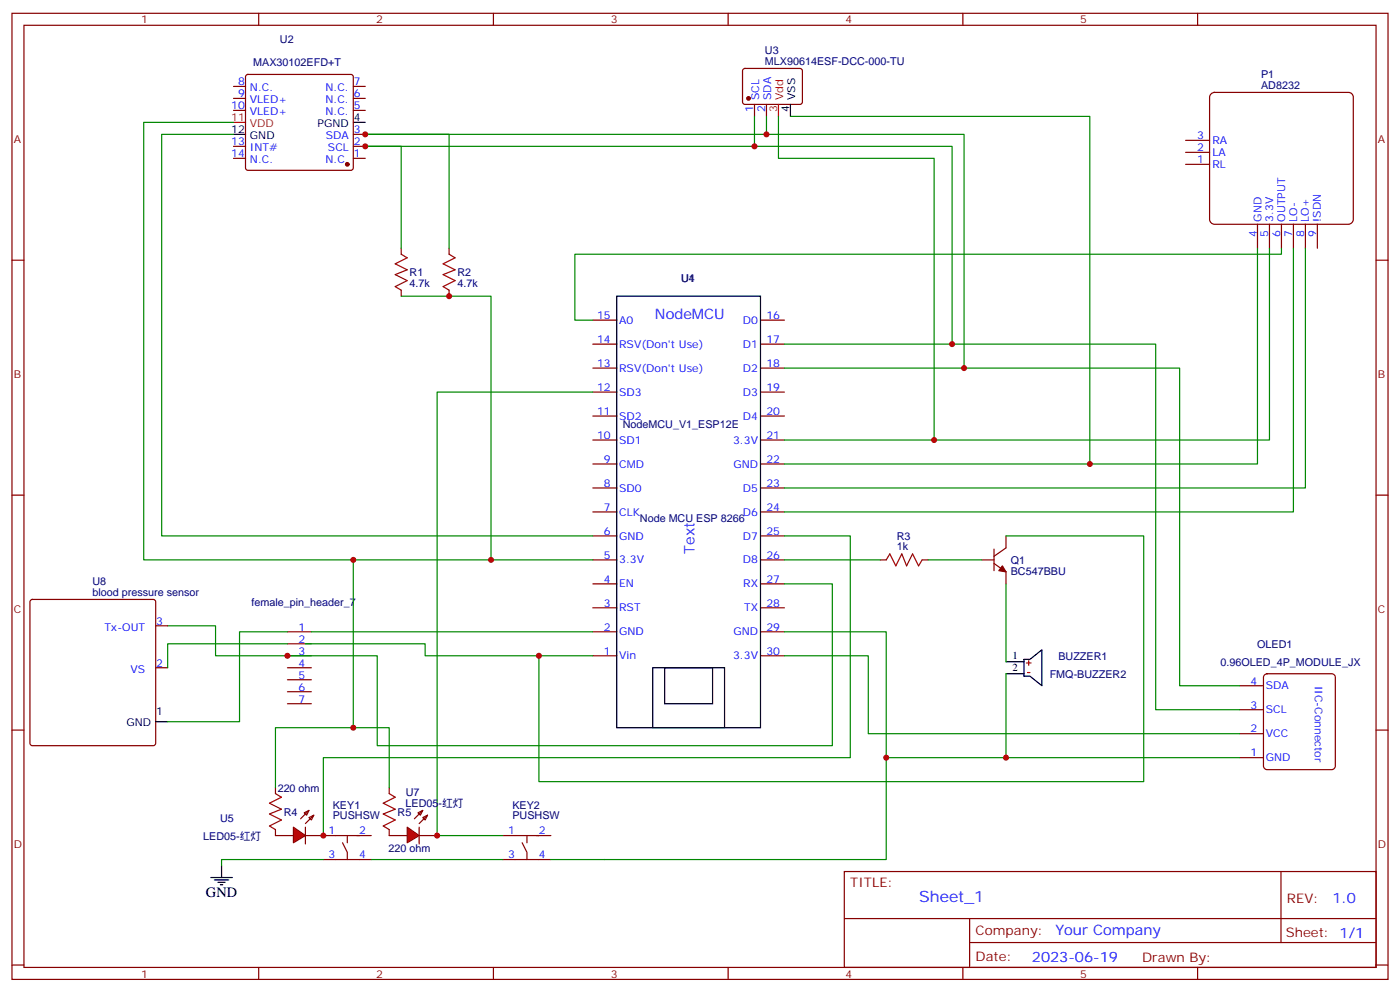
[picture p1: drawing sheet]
<svg xmlns="http://www.w3.org/2000/svg" width="412mm" height="292mm" viewBox="0 0 412 292" stroke-linecap="round" stroke-linejoin="round" font-family="sans-serif">
<g fill="none" stroke="#870000" stroke-width=".35">
<path d="M3.5 3.9h405.4v284.4h-405.4zM7.1 7.4h398.2v277.3h-398.2zM76.2 3.9v3.5M145.3 3.9v3.5M214.5 3.9v3.5M283.6 3.9v3.5M352.8 3.9v3.5M3.5 76.6h3.6M405.3 76.6h3.6M3.5 145.7h3.6M405.3 145.7h3.6M3.5 214.9h3.6"/>
<path d="M405.3 214.9h3.6M248.7 256.5h156.6v28.2h-156.6zM377.3 256.5v20.9M248.7 270.4h156.5M285.6 277.4h119.6M285.6 270.4v14.1M3.5 284h3.6M76.2 284.7v3.6M145.3 284.7v3.6M214.5 284.7v3.6M283.6 284.7v3.6M352.8 284.7v3.6"/>
<path d="M405.3 284h3.6"/>
</g>
<path d="M356.6 27.8l1.1-.6h39.5a1.41 1.41 0 0 1 1.4 1.4v36a1.51 1.51 0 0 1-1.4 1.4h-39.5a1.51 1.51 0 0 1-1.4-1.4v-36z" fill="#fff" stroke="#800000" stroke-width=".35"/>
<g fill="none" stroke="#870000" stroke-width=".35">
<path d="M68.8 32.5h3.5M68.8 29h3.5M68.8 25.4h3.5M72.6 22.1l.4-.2h30.4l.5 .2 .2 .5v26.8l-.3 .5-.4 .2h-30.4l-.5-.2-.2-.5v-26.8zM104.1 32.5h3.5M104.1 29h3.5M104.1 25.4h3.5M104.1 39.5h3.5M219 20.4l.4-.3 16.5 .1 .5 .6-.1 9.5-.6 .4h-16.5l-.5-.7v-9.2zM222.2 30.7v3.6M225.8 30.7v3.6M68.8 46.6h3.5"/>
<path d="M68.8 43.1h3.5M104.1 46.6h3.5M104.1 43.1h3.5M349.2 48.4h7.1M349.2 44.8h7.1M349.2 41.3h7.1M118.2 73.1v1.7M132.3 73.1v1.7M370.4 66v7.1M373.9 66v7.1M377.5 66v7.1M381 66v7.1"/>
<path d="M384.5 66v7.1M388.1 66v7.1M118.2 85.4v1.8M132.3 85.4v1.8M174.6 94.2h7.1M224 94.2h7.1M174.6 115.4h7.1M174.6 108.3h7.1M174.6 101.3h7.1M224 115.4h7.1M224 108.3h7.1M224 101.3h7.1"/>
<path d="M174.6 136.6h7.1M174.6 129.5h7.1M174.6 122.4h7.1M224 136.6h7.1M224 129.5h7.1M224 122.4h7.1M174.6 157.7h7.1M174.6 150.7h7.1M174.6 143.6h7.1M224 157.7h7.1M224 150.7h7.1M224 143.6h7.1"/>
<path d="M296.3 157.7v3.6l-3.5 2.4M174.6 178.9h7.1M174.6 171.8h7.1M174.6 164.8h7.1M224 178.9h7.1M224 171.8h7.1M224 164.8h7.1M259.3 164.8h1.8M271.6 164.8h1.8M289.3 164.8h3.5M292.8 161.6v6.4M292.8 165.8l3.5 2.5v3.5"/>
<path d="M84.7 193h7M84.7 185.9h7M84.7 189.5h7M84.7 196.5h7M174.6 193h7.1M174.6 185.9h7.1M224 193h7.1M224 185.9h7.1M372.4 198.7l.8-.4h19.1l.8 .4 .2 .7v26.1l-.4 .8-.6 .2h-19.1l-.8-.5-.2-.5v-26.1zM84.7 200.1h7M84.7 203.6h7M84.7 207.1h7"/>
<path d="M365.1 201.8h7.1M365.1 208.9h7.1M365.1 215.9h7.1M89.6 239.2l1.4-.7-.7 1.4zM91 238.5l-2.5 2.5M92.4 239.9l-2.4 2.5M365.1 223h7.1M81.1 245.9h5.3M90 245.9h19.4M91 240.6l1.4-.7-.7 1.4zM95.2 253h14.2M100.9 248l1.4 2.9v2.1"/>
<path d="M102.3 245.9v2.1M148.2 253h14.1M148.2 245.9h14.1M153.8 248l1.4 2.9v2.1M155.2 245.9v2.1"/>
</g>
<path d="M118.2 74.8l1.7 1.1-3.5 1.7 3.5 1.8-3.5 1.4 3.5 1.8-3.5 1.7 1.8 1.1M132.3 74.8l1.8 1.1-3.6 1.7 3.6 1.8-3.6 1.4 3.6 1.8-3.6 1.7 1.8 1.1M261.1 164.8l1-1.8 1.8 3.5 1.7-3.5 1.5 3.5 1.7-3.5 1.8 3.5 1-1.7" fill="none" stroke="#a10000" stroke-width=".35"/>
<path d="M68.8 39.5h3.5M104.1 36h3.5M232.8 30.7v3.6M181.7 87.2h42.3v127h-42.3zM192.3 196.5h21.1v17.7h-21.1zM195.8 196.5h14.1v10.6h-14.1zM296.3 198.3h5.3M296.3 194.8h5.3M301.6 194.1h1.8l3.5-2.9v10.6l-3.5-2.8h-1.8z" fill="none" stroke="#000" stroke-width=".35"/>
<g fill="none" stroke="#008700" stroke-width=".35">
<path d="M68.8 36h-26.5v128.8h132.3M68.8 39.5h-21.2v118.2h127M222.2 34.3v8.8M225.8 34.3v5.2M229.3 34.3v12.3h45.9v82.9M232.8 34.3h88.2v102.3M118.2 73.1v-30h-10.6h172.9v58.2M132.3 73.1v-33.6h-24.7h176.4v68.8M370.4 73.1v63.5h-139.3M373.9 73.1v56.4h-142.8M377.5 73.1v1.7h-208.2v19.4h5.3M118.2 87.2h26.4v77.6"/>
<path d="M174.6 115.4h-45.8v130.5h19.4M231.1 108.3h116.4v93.5h17.6M231.1 101.3h109.3v107.6h24.7M231.1 157.7h19.4v65.3h-155.3v22.9M296.3 157.7h40.6v72.3h-178.2v-37M231.1 171.8h14.1v47.7h-134.1v-26.5h-47.6v-8.8h-14.1M231.1 164.8h28.2M273.4 164.8h15.9M296.3 171.8v23M90 189.5h35.2v3.5h49.4M91.7 185.9h82.9M231.1 193h24.7v22.9h109.3"/>
<path d="M231.1 185.9h30v37.1h104M296.3 198.3v24.7M261.1 223v30h-98.8M109.4 253h38.8"/>
</g>
<path d="M68.8 36h3.5M229.3 30.7v3.6M302.3 195.1h1.4M302.7 197.9h.7M303 194.4v1.4" fill="none" stroke="#f00" stroke-width=".35"/>
<g fill="#870000" stroke="#870000" stroke-width=".35">
<path d="M295.3 166.5l1 1.8-2.1-.3z"/>
<circle cx="102.3" cy="48.4" r=".53"/>
<circle cx="220.5" cy="29" r=".53"/>
</g>
<path d="M86.4 243.5l3.6 2.4-3.6 2.1z" fill="#f00" stroke="#870000" stroke-width=".35"/>
<path d="M123.1 239.2l1.4-.7-.7 1.4zM124.5 238.5l-2.4 2.5M125.9 239.9l-2.4 2.5M90 243.5v4.9M114.7 245.9h5.2M123.5 245.9h5.3M124.5 240.6l1.4-.7-.7 1.4z" fill="none" stroke="#870000" stroke-width=".35"/>
<path d="M119.9 243.5l3.6 2.4-3.6 2.1z" fill="#f00" stroke="#870000" stroke-width=".35"/>
<path d="M9.1 176.6l.4-.2h35.7l.5 .2 .2 .5v41.7l-.3 .5-.4 .2h-35.7l-.5-.3-.2-.4v-41.7zM45.9 196.5h3.5M45.9 184.2h3.5M81.1 231.8v1.8M114.7 231.8v1.8M81.1 244.2v1.7M114.7 244.2v1.7M123.5 243.5v4.9" fill="none" stroke="#870000" stroke-width=".35"/>
<path d="M45.9 212.4h3.5M62.1 258.3h6.3M63.1 259h4.3M64.2 259.7h2.1M65.3 254.7v3.6M64.9 260.4h.7" fill="none" stroke="#000" stroke-width=".35"/>
<path d="M381 73.1v77.6h-149.9M384.5 73.1v70.5h-153.4M104.1 164.8v49.4h-23v17.6M84.7 185.9h-14.1v26.5h-21.2M84.7 189.5h-35.3v7M104.1 214.2h10.6v17.6M95.2 253h-29.9v1.7" fill="none" stroke="#008700" stroke-width=".35"/>
<path d="M81.1 233.6l1.8 1-3.5 1.8 3.5 1.8-3.5 1.4 3.5 1.7-3.5 1.8 1.7 1.1M114.7 233.6l1.7 1-3.5 1.8 3.5 1.8-3.5 1.4 3.5 1.7-3.5 1.8 1.8 1.1" fill="none" stroke="#a10000" stroke-width=".35"/>
<g fill="#c00">
<circle cx="132.3" cy="87.2" r=".88"/>
<circle cx="107.6" cy="39.5" r=".88"/>
<circle cx="107.6" cy="43.1" r=".88"/>
<circle cx="222.3" cy="43.1" r=".88"/>
<circle cx="225.8" cy="39.5" r=".88"/>
<circle cx="261.1" cy="223" r=".88"/>
<circle cx="296.3" cy="223" r=".88"/>
<circle cx="158.8" cy="193" r=".88"/>
<circle cx="144.6" cy="164.8" r=".88"/>
<circle cx="280.5" cy="101.3" r=".88"/>
<circle cx="284" cy="108.3" r=".88"/>
<circle cx="275.2" cy="129.5" r=".88"/>
<circle cx="321" cy="136.6" r=".88"/>
<circle cx="95.3" cy="245.9" r=".88"/>
<circle cx="128.8" cy="245.9" r=".88"/>
<circle cx="84.7" cy="193" r=".88"/>
<circle cx="104.1" cy="164.8" r=".88"/>
<circle cx="104.1" cy="214.2" r=".88"/>
</g>
<text font-size="4.6" fill="#00f" x="270.8" y="265.5">Sheet_1</text>
<g font-size="4.2" fill="#00f">
<text x="192.9" y="94">NodeMCU</text>
<text x="204.6" y="163" transform="rotate(-90 204.6 163)">Text</text>
<text x="392.5" y="265.8">1.0</text>
<text x="310.9" y="275.3">Your Company</text>
<text x="304" y="283.1">2023-06-19</text>
</g>
<text font-size="4.2" x="60.7" y="263.9">GND</text>
<g font-size="3.9" fill="#800">
<text x="250.5" y="261.1">TITLE:</text>
<text x="379.1" y="265.8">REV:</text>
<text x="287.4" y="275.3">Company:</text>
<text x="378.7" y="275.9">Sheet: 1/1</text>
<text x="287.4" y="283">Date:</text>
<text x="336.4" y="283.1">Drawn By:</text>
</g>
<g font-size="3.2" fill="#800">
<text x="41.6" y="6.9">1</text>
<text x="110.8" y="6.9">2</text>
<text x="179.9" y="6.9">3</text>
<text x="249.1" y="6.9">4</text>
<text x="318.2" y="6.9">5</text>
<text x="4.1" y="42">A</text>
<text x="405.9" y="42">A</text>
<text x="4.1" y="111.2">B</text>
<text x="405.9" y="111.2">B</text>
<text x="4.1" y="180.3">C</text>
<text x="405.9" y="180.3">C</text>
<text x="4.1" y="249.4">D</text>
<text x="405.9" y="249.4">D</text>
<text x="41.6" y="287.7">1</text>
<text x="110.8" y="287.7">2</text>
<text x="179.9" y="287.7">3</text>
<text x="249.1" y="287.7">4</text>
<text x="318.2" y="287.7">5</text>
</g>
<g font-size="3.2" fill="#000080">
<text x="82.5" y="12.5">U2</text>
<text x="225.3" y="15.9">U3</text>
<text x="74.6" y="19.6">MAX30102EFD+T</text>
<text x="225.3" y="19.1">MLX90614ESF-DCC-000-TU</text>
<text x="371.5" y="23">P1</text>
<text x="371.5" y="26.1">AD8232</text>
<text x="120.7" y="81.3">R1</text>
<text x="134.8" y="81.3">R2</text>
<text x="200.6" y="83">U1</text>
<text x="200.7" y="82.9">U4</text>
<text x="120.6" y="84.5">4.7k</text>
<text x="134.8" y="84.5">4.7k</text>
<text x="183.4" y="126">NodeMCU_V1_ESP12E</text>
<text x="188.5" y="153.6">Node MCU ESP 8266</text>
<text x="264.1" y="162">1k</text>
<text x="264.1" y="158.8">R3</text>
<text x="297.7" y="166">Q1</text>
<text x="27.3" y="172.2">U8</text>
<text x="297.7" y="169.1">BC547BBU</text>
<text x="27.3" y="175.4">blood pressure sensor</text>
<text x="74.1" y="178.4">female_pin_header_7</text>
<text x="370.3" y="190.7">OLED1</text>
<text x="311.8" y="194.2">BUZZER1</text>
<text x="359.5" y="196">0.96OLED_4P_MODULE_JX</text>
<text x="309.2" y="199.5">FMQ-BUZZER2</text>
<text x="81.8" y="233">220 ohm</text>
<text x="98" y="238.1">KEY1</text>
<text x="119.5" y="237.5">LED05-红灯</text>
<text x="119.5" y="234.3">U7</text>
<text x="150.9" y="238.1">KEY2</text>
<text x="64.8" y="241.8">U5</text>
<text x="83.6" y="240.1">R4</text>
<text x="98" y="241.1">PUSHSW</text>
<text x="117.1" y="240.1">R5</text>
<text x="150.9" y="241.1">PUSHSW</text>
<text x="59.9" y="247.1">LED05-红灯</text>
<text x="114.5" y="250.6">220 ohm</text>
</g>
<g font-size="3.2" fill="#00f">
<text x="70.1" y="28.6">9</text>
<text x="70.1" y="25.1">8</text>
<text x="73.6" y="26.8">N.C.</text>
<text x="95.9" y="26.8">N.C.</text>
<text x="104.2" y="25.1">7</text>
<text x="104.2" y="28.6">6</text>
<text x="223.7" y="29.4" transform="rotate(-90 223.7 29.4)">SCL</text>
<text x="227.2" y="29.4" transform="rotate(-90 227.2 29.4)">SDA</text>
<text x="68.1" y="32.1">10</text>
<text x="73.6" y="33.9">VLED+</text>
<text x="73.6" y="30.4">VLED+</text>
<text x="95.9" y="30.4">N.C.</text>
<text x="95.9" y="33.9">N.C.</text>
<text x="104.2" y="32.1">5</text>
<text x="221.9" y="32.9" transform="rotate(-90 221.9 32.9)">1</text>
<text x="225.4" y="32.9" transform="rotate(-90 225.4 32.9)">2</text>
<text x="96" y="41">SDA</text>
<text x="104.2" y="39.2">3</text>
<text x="352.6" y="40.9">3</text>
<text x="68.1" y="46.2">14</text>
<text x="68.1" y="42.7">13</text>
<text x="73.6" y="44.5">INT#</text>
<text x="96.6" y="44.5">SCL</text>
<text x="104.2" y="42.7">2</text>
<text x="104.2" y="46.2">1</text>
<text x="352.6" y="47.9">1</text>
<text x="352.6" y="44.4">2</text>
<text x="357.1" y="45.8">LA</text>
<text x="357.1" y="42.3">RA</text>
<text x="73.6" y="48">N.C.</text>
<text x="95.9" y="48">N.C.</text>
<text x="357.1" y="49.3">RL</text>
<text x="371.6" y="65.2" transform="rotate(-90 371.6 65.2)">GND</text>
<text x="375" y="65.3" transform="rotate(-90 375 65.3)">3.3V</text>
<text x="378.5" y="65.3" transform="rotate(-90 378.5 65.3)">OUTPUT</text>
<text x="382.1" y="65.3" transform="rotate(-90 382.1 65.3)">LO-</text>
<text x="385.6" y="65.3" transform="rotate(-90 385.6 65.3)">LO+</text>
<text x="389.1" y="65.3" transform="rotate(-90 389.1 65.3)">!SDN</text>
<text x="370.2" y="69.7" transform="rotate(-90 370.2 69.7)">4</text>
<text x="373.6" y="69.8" transform="rotate(-90 373.6 69.8)">5</text>
<text x="377.1" y="69.8" transform="rotate(-90 377.1 69.8)">6</text>
<text x="380.6" y="69.8" transform="rotate(-90 380.6 69.8)">7</text>
<text x="384.2" y="69.8" transform="rotate(-90 384.2 69.8)">8</text>
<text x="387.7" y="69.8" transform="rotate(-90 387.7 69.8)">9</text>
<text x="175.9" y="93.9">15</text>
<text x="182.4" y="95.3">A0</text>
<text x="218.8" y="95.3">D0</text>
<text x="225.8" y="93.9">16</text>
<text x="175.9" y="100.9">14</text>
<text x="225.8" y="100.9">17</text>
<text x="175.9" y="108">13</text>
<text x="182.4" y="102.3">RSV(Don't Use)</text>
<text x="218.8" y="102.3">D1</text>
<text x="225.8" y="108">18</text>
<text x="182.4" y="109.4">RSV(Don't Use)</text>
<text x="218.8" y="109.4">D2</text>
<text x="175.9" y="115">12</text>
<text x="182.4" y="116.5">SD3</text>
<text x="218.8" y="116.5">D3</text>
<text x="225.8" y="115">19</text>
<text x="175.9" y="122.1">11</text>
<text x="182.4" y="123.5">SD2</text>
<text x="218.8" y="123.5">D4</text>
<text x="225.8" y="122.1">20</text>
<text x="175.9" y="129.2">10</text>
<text x="182.4" y="130.6">SD1</text>
<text x="216" y="130.6">3.3V</text>
<text x="225.8" y="129.2">21</text>
<text x="177.9" y="136.2">9</text>
<text x="182.4" y="137.6">CMD</text>
<text x="216" y="137.6">GND</text>
<text x="225.8" y="136.2">22</text>
<text x="177.9" y="143.3">8</text>
<text x="225.8" y="143.3">23</text>
<text x="182.4" y="144.7">SD0</text>
<text x="218.8" y="144.7">D5</text>
<text x="177.9" y="150.3">7</text>
<text x="182.4" y="151.7">CLK</text>
<text x="218.8" y="151.7">D6</text>
<text x="225.8" y="150.3">24</text>
<text x="177.9" y="157.4">6</text>
<text x="182.4" y="158.8">GND</text>
<text x="218.8" y="158.8">D7</text>
<text x="225.8" y="157.4">25</text>
<text x="177.9" y="164.4">5</text>
<text x="182.4" y="165.8">3.3V</text>
<text x="218.8" y="165.8">D8</text>
<text x="225.8" y="164.4">26</text>
<text x="177.9" y="171.5">4</text>
<text x="182.4" y="172.9">EN</text>
<text x="218.9" y="172.9">RX</text>
<text x="225.8" y="171.5">27</text>
<text x="177.9" y="178.5">3</text>
<text x="182.4" y="180">RST</text>
<text x="219.2" y="180">TX</text>
<text x="225.8" y="178.5">28</text>
<text x="30.7" y="185.6">Tx-OUT</text>
<text x="46" y="183.8">3</text>
<text x="87.9" y="185.6">1</text>
<text x="177.9" y="185.6">2</text>
<text x="225.8" y="185.6">29</text>
<text x="87.9" y="189.1">2</text>
<text x="182.4" y="187">GND</text>
<text x="216" y="187">GND</text>
<text x="38.5" y="197.9">VS</text>
<text x="46" y="196.2">2</text>
<text x="87.9" y="192.7">3</text>
<text x="87.9" y="196.2">4</text>
<text x="177.9" y="192.7">1</text>
<text x="182.4" y="194.1">Vin</text>
<text x="216" y="194.1">3.3V</text>
<text x="225.8" y="192.7">30</text>
<text x="87.9" y="199.7">5</text>
<text x="87.9" y="203.2">6</text>
<text x="368.4" y="201.5">4</text>
<text x="372.9" y="202.9">SDA</text>
<text x="387.3" y="201.8" transform="rotate(90 387.3 201.8)">IIC-Connector</text>
<text x="87.9" y="206.8">7</text>
<text x="368.4" y="208.5">3</text>
<text x="372.9" y="209.9">SCL</text>
<text x="368.4" y="215.6">2</text>
<text x="372.9" y="217">VCC</text>
<text x="368.4" y="222.6">1</text>
<text x="372.9" y="224">GND</text>
<text x="96.8" y="245.6">1</text>
<text x="105.8" y="245.6">2</text>
<text x="149.7" y="245.6">1</text>
<text x="158.7" y="245.6">2</text>
<text x="96.8" y="252.6">3</text>
<text x="105.8" y="252.6">4</text>
<text x="149.7" y="252.6">3</text>
<text x="158.7" y="252.6">4</text>
</g>
<g font-size="3.2" fill="#f00">
<text x="230.7" y="29.4" transform="rotate(-90 230.7 29.4)">Vdd</text>
<text x="68.1" y="35.7">11</text>
<text x="229" y="32.9" transform="rotate(-90 229 32.9)">3</text>
<text x="73.6" y="37.4">VDD</text>
</g>
<g font-size="3.2">
<text x="234.2" y="29.4" transform="rotate(-90 234.2 29.4)">VSS</text>
<text x="104.2" y="35.7">4</text>
<text x="232.5" y="32.9" transform="rotate(-90 232.5 32.9)">4</text>
<text x="68.1" y="39.2">12</text>
<text x="73.6" y="41">GND</text>
<text x="93.6" y="37.4">PGND</text>
<text x="298.3" y="197.6">2</text>
<text x="298.3" y="194.1">1</text>
<text x="37.3" y="213.8">GND</text>
<text x="46" y="210.3">1</text>
</g>
</svg>
